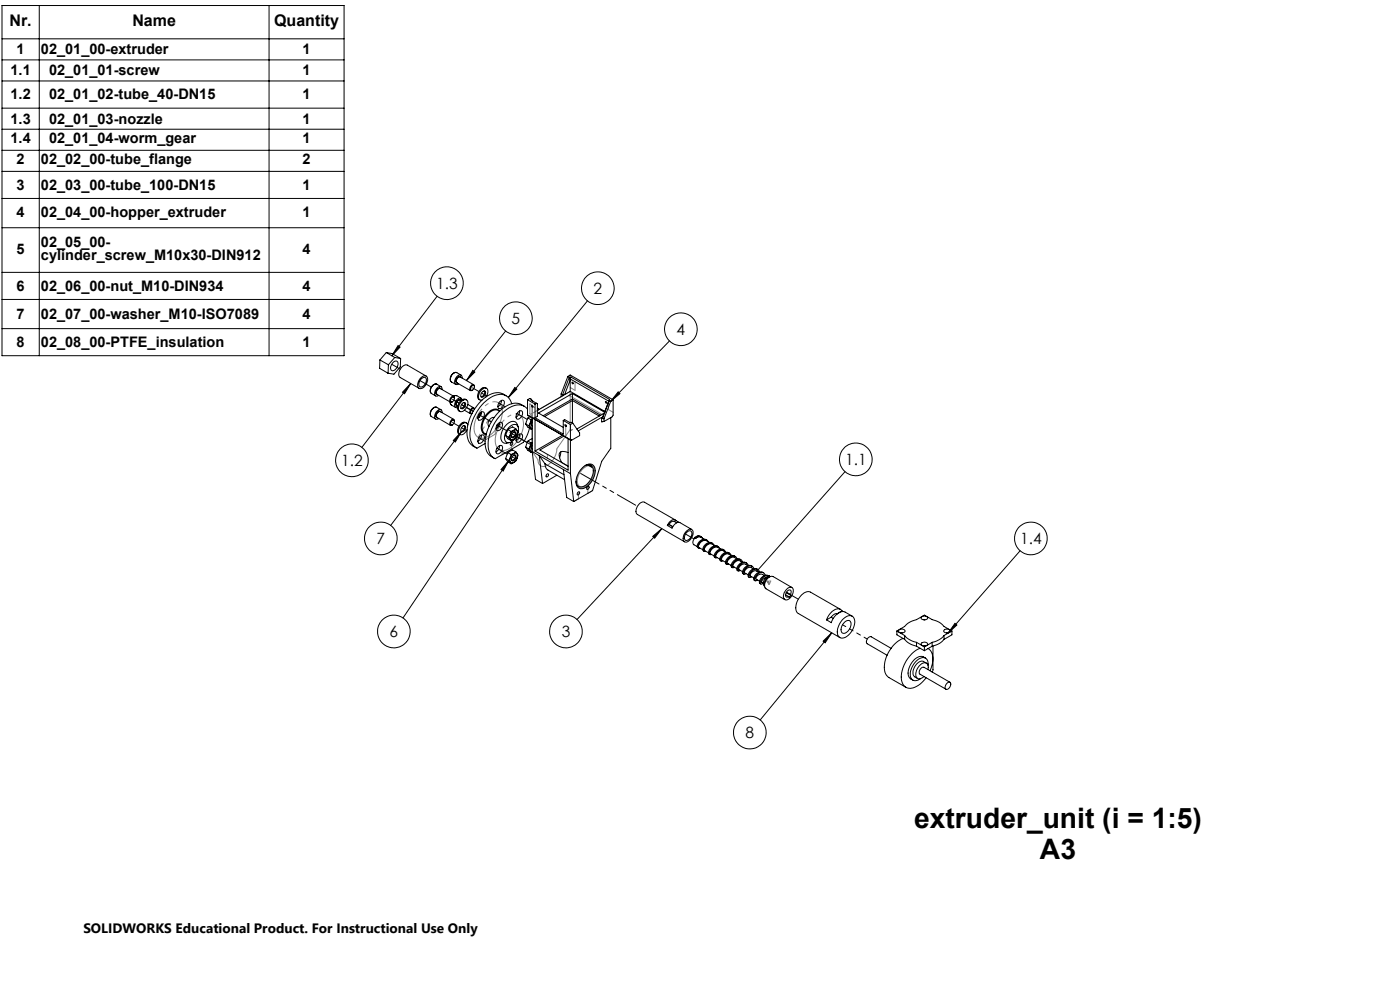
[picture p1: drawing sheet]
<svg xmlns="http://www.w3.org/2000/svg" width="420mm" height="297mm" viewBox="0 0 420 297" stroke-linecap="round" stroke-linejoin="round" font-family="sans-serif">
<g fill="none" stroke="#000" stroke-width=".3">
<path d="M.6 1.7h102.6v104.9h-102.6zM.6 18h102.6M.6 11.6h102.6M11.8 1.7v104.9M80.7 1.7v104.9M.6 24.3h102.6M.6 32.4h102.6M.6 38.7h102.6M.6 45h102.6M.6 51.4h102.6M.6 59.5h102.6M.6 68.3h102.6"/>
<path d="M.6 81.6h102.6M.6 89.7h102.6M.6 98.5h102.6M131.1 88.8l-13.6 17.8M151.7 99.2l-11.8 14.8M176.2 90.2l-23.7 28.9M114 107.9l2.5 1.4M114 107.9l-.1 2.5 2.5 1.5M115.9 105.7l-1.9 2.2M115.9 105.7l2.5 1.4M115.9 105.7l1.8 .3 2.5 1.5M116.5 109.3l-.1 2.6"/>
<path d="M118 108.5a.82 .82 0 0 1 1.2-.2 .82 .82 0 0 1 .1 1.2 1.54 1.54 0 0 1-1.9 1.4 1.95 1.95 0 0 1 .6-2.4zM118.4 107.1l-1.9 2.2M118.4 107.1l1.8 .4M119.4 103.6l.6 .4-2.5 2.6zM120.2 107.5l-.1 2.5-1.9 2.1-1.8-.2M123.2 114.9l-14.7 19.2M123.2 114.9l-1.8 3.1-.6-.5zM126.2 113.3a1.18 1.18 0 0 1 2-.2 2.7 2.7 0 0 1-2.4 3.3 2 2 0 0 1 .4-3.1zM126.4 113.5a.88 .88 0 0 1 1.3-.3 .88 .88 0 0 1 .1 1.3 1.37 1.37 0 0 1-2 1.2 2.07 2.07 0 0 1 .6-2.2zM127.8 112.7l-5.6-3.3a2.59 2.59 0 0 0-2.5 3.3l.4 .4 5.6 3.3M129.4 117.9l1.3 .8M131 115.1a1.78 1.78 0 0 0-1.6 .9 1.78 1.78 0 0 0 0 1.9"/>
<path d="M131 115.1a1.87 1.87 0 0 0-1.6 2.8M131 115.1l1.3 .8M132.2 116.5a1.02 1.02 0 0 0-1.1 .1 1.02 1.02 0 0 0-.4 1l.1 .5 .4 .1M132.6 116.8a.81 .81 0 0 0-.5-1 .81 .81 0 0 0-1 .5 1.5 1.5 0 0 0-.2 2.4l.7-.2M135.4 114.5l1.3 .7M135.5 119.3a.49 .49 0 0 1 .8-.2 .49 .49 0 0 1-.1 .8 .53 .53 0 0 1-.4 .6 .53 .53 0 0 1-.6-.4zM136.3 119.4a.52 .52 0 0 0-.3-.7 .52 .52 0 0 0-.7 .4 .76 .76 0 0 0-.4 .8 .76 .76 0 0 0 .6 .6l.2-.1M137 118.6l-.9 .1M137 111.7a1.76 1.76 0 0 0-1.7 .9 1.76 1.76 0 0 0 .2 1.9M137.1 114.7a1.16 1.16 0 0 1 1-1.7l4 2.3M137.1 114.7l4 2.3M137.1 114.7h.1"/>
<path d="M138.2 120a1.06 1.06 0 0 0-1.2 .4 1.06 1.06 0 0 0 .1 1.3h.1M138.2 113.1l-.1-.1a1.13 1.13 0 0 0-1.1 .5 1.13 1.13 0 0 0 .1 1.3h.1M138.3 119.3l-1.2-.7-1 .2-4-2.4a1.16 1.16 0 0 0-1 1.8l4 2.3 .3 .9M138.3 112.4l-1.2-.7a1.84 1.84 0 0 0-1.7 2.8M138.6 119.8a.74 .74 0 0 0-.6-.5 .74 .74 0 0 0-.7 .3 1.78 1.78 0 0 0-.6 2.5l.6 .1M138.6 113.3a.84 .84 0 0 0-.6-1 .84 .84 0 0 0-1 .6 1.45 1.45 0 0 0-.1 2.3l.7-.2M139.9 119.8a1.81 1.81 0 0 0-2.5 1.7 1.23 1.23 0 0 0 .6 1.8M141.5 115.7a.49 .49 0 0 1 .8 0 .49 .49 0 0 1-.1 .7l-.2 .3a.47 .47 0 0 1-.7 .2 .47 .47 0 0 1 0-.7zM141.9 111l.6 .5-2.6 2.5zM142.3 115.9a.56 .56 0 0 0-.4-.7 .56 .56 0 0 0-.6 .5 .71 .71 0 0 0-.4 .8 .71 .71 0 0 0 .6 .5l.2-.1M144.6 117.6a.61 .61 0 0 1 .9-.4 .61 .61 0 0 1 .1 1 .79 .79 0 0 1-.5 .7 .79 .79 0 0 1-.8-.2zM145.3 117.2a1.38 1.38 0 0 1-1 1.7"/>
<path d="M145.8 119a1.89 1.89 0 0 0 .1-2.6 2.42 2.42 0 0 0-2.4 2.8l.4 .6 .7 .1M145.9 116.4a1.81 1.81 0 0 0-2.5 1.6 1.25 1.25 0 0 0 .6 1.8M151.8 118.6a5 5 0 0 0-6.5 .7 13.5 13.5 0 0 0-5.1 11.8 4 4 0 0 0 2.6 3.1M154.4 116.1l.6 .5-2.5 2.5zM158.3 119.8v4.6M158.3 119.8l2.2 1.3M159.4 119.7l-.4-.3-.7 .4M159.4 119.7l-.1 .2 1.6 1M159.4 119.7l.4 .5M168.3 118.1l.5 .2M168.3 118.1v.8M168.8 118.3l.3 .2-7.4 4.2-.3-.1"/>
<path d="M169.4 118.3h-.6M170.4 112.8l.4 .3M170.4 112.8l.7-.4 12.8 7.4M170.4 112.8l-2.1 5.3M170.8 113.1l-2 5.2M170.9 113.5l11.8 6.8M170.9 113.5l.2 .4M171.1 117.3l10.3 6M171.1 117.3l-1.7 1M171.1 113.9v3.4M171.1 113.9l-1.7 4.4M171.3 113l-.5 .1"/>
<path d="M171.3 113l11.5 6.7M171.3 113l-.4 .5M171.7 117.9l-10.2 5.9 7.5 4.3M171.7 117.9l9.7 5.6M171.7 117.9v8.9M182.8 119.7l-.1 .6M182.8 119.7v.3M183.9 119.8l-.7 .5M183.9 119.8v4.6l-.2 .5-2.5 1.4M185.5 117.4l.5 .6-2.8 2.3zM200.8 102.2l-17.6 18.1M129.4 124.8l1.3 .8"/>
<path d="M131 122.1a1.77 1.77 0 0 0-1.6 .9 1.77 1.77 0 0 0 .1 1.8M131.1 125.1l4 2.4M131.1 125.1h.1M132 123.4a1.16 1.16 0 0 0-.9 1.7M132 123.4h.1M132.1 123.4l4 2.3M132.2 123.4a1.11 1.11 0 0 0-1.2 .4 1.11 1.11 0 0 0-.1 1.3l.3 .1M132.3 122.8l-1.3-.7a1.83 1.83 0 0 0-1.6 2.7M132.6 123.7a.83 .83 0 0 0-.6-1 .83 .83 0 0 0-1 .6 1.46 1.46 0 0 0-.1 2.4l.7-.3M135 120.5l.1 .6 .4 .3M135.4 121.4l1.3 .7M135.5 126.1a.45 .45 0 0 1 .7-.1 .45 .45 0 0 1 .1 .6 .58 .58 0 0 1-.4 .7 .58 .58 0 0 1-.7-.3z"/>
<path d="M136.3 126.3a.55 .55 0 0 0-.4-.7 .55 .55 0 0 0-.6 .5 .72 .72 0 0 0-.4 .8 .72 .72 0 0 0 .6 .6l.2-.2M137.1 121.6l.2 .2M137.1 121.6h.1M138.3 120a1.07 1.07 0 0 0-1.2 .4 1.07 1.07 0 0 0 0 1.2M138.4 129.4l-21.2 28.1M138.4 129.4l-1.8 3.1-.6-.5zM138.6 121a.61 .61 0 0 1 .9-.3 .61 .61 0 0 1 .1 .9 .77 .77 0 0 1-.5 .8 .77 .77 0 0 1-.8-.2zM138.7 120.1a1.02 1.02 0 0 1 1.4-.2 1.02 1.02 0 0 1 .2 1.5 2.18 2.18 0 0 1-2.4 1.9 2.31 2.31 0 0 1 .8-3.2zM138.8 127.8a.57 .57 0 0 1 .8-.1 .57 .57 0 0 1 0 .8 .79 .79 0 0 1-.5 .8 .79 .79 0 0 1-.8-.2v-.7zM139.3 127.6a1.32 1.32 0 0 1-1 1.7M139.3 122.9l1.8 1.1M139.3 120.6a1.32 1.32 0 0 1-1 1.7"/>
<path d="M139.9 126.8a1.81 1.81 0 0 0-2.5 1.6 1.25 1.25 0 0 0 .6 1.8M140.3 127.3a1 1 0 0 0-.9-.7 1 1 0 0 0-1 .7 2.05 2.05 0 0 0-.3 3 1.99 1.99 0 0 0 2-1.5M140.3 121.2l1.8 1M142.3 122.7a.77 .77 0 0 0-1 .2 .77 .77 0 0 0 .1 1h.2M142.3 122.7a.55 .55 0 0 0-.5-.5 .55 .55 0 0 0-.5 .4 .71 .71 0 0 0-.4 .8 .71 .71 0 0 0 .6 .6h.1M143.8 124a.78 .78 0 0 1 .7-.6 .78 .78 0 0 1 .8 .6 1.5 1.5 0 0 1-1.8 1.8l-.2-.7zM144 130.7a.74 .74 0 0 1 1-.3 .74 .74 0 0 1 .3 1 1.35 1.35 0 0 1-1.8 1.3 1.77 1.77 0 0 1 .5-2zM144.2 123.6l-.8 1.5M144.4 123.9l-.7 1.3M144.4 123.5a2.06 2.06 0 0 1-1.1 1.8M144.4 130.4a2.16 2.16 0 0 1-1.1 1.9M148.2 125.2a1.76 1.76 0 0 0-1.5 2.6"/>
<path d="M149.3 134.1a.83 .83 0 0 1 1.2-.6 .83 .83 0 0 1 .1 1.4 1.07 1.07 0 0 1-.6 1 1.07 1.07 0 0 1-1.2-.2v-.8zM149.5 126.9a.72 .72 0 0 1 1-.3 .72 .72 0 0 1 .2 1.1 1.29 1.29 0 0 1-1.8 1.2 1.68 1.68 0 0 1 .6-2zM149.8 120.5a.78 .78 0 0 1 .7-.6 .78 .78 0 0 1 .8 .6 1.5 1.5 0 0 1-1.8 1.8l-.1-.9zM149.8 123.3a2.3 2.3 0 0 0-3.3 .7 4.6 4.6 0 0 0-1.3 5.8l.7 .3M149.9 126.6a2.16 2.16 0 0 1-1.1 1.9M149.9 133.6a2.06 2.06 0 0 1-1.1 1.8M149.9 123.2a2.15 2.15 0 0 0-3.3 .3 5.5 5.5 0 0 0-1.9 6.1l1.1 .6M149.9 126.8l-1 1.6M150.4 120a2.06 2.06 0 0 1-1.1 1.9M151.7 137.5l.7 1 .9 .5M151.7 130.5l.7 1 .9 .5M151.7 137.5l.9 .5"/>
<path d="M151.7 130.5l.9 .6M152.4 135.7l-.7 1.8M152.4 128.8l-.7 1.7M152.4 135.7l.9 .5M152.4 128.8l.9 .5M152.6 138l-1.6 3.2-.7-.5zM152.6 138l-31.7 47.2M152.6 138l.7 1M152.6 131.1l.7 .9M153.3 136.2l-.7 1.8M153.3 129.3l-.7 1.8M153.5 132.6l.1-.1a.43 .43 0 0 1 .1 .7 .43 .43 0 0 1-.6 0z"/>
<path d="M153.5 121a3.6 3.6 0 0 0-5.6-2.3 13.6 13.6 0 0 0-6.8 12.8l.9 2 1.1 .8 2.4-1.4M153.7 136.3a.86 .86 0 0 1 1.1-.5 .86 .86 0 0 1 .4 1.3 1.71 1.71 0 0 1-1.9 1.5 1.7 1.7 0 0 1 .4-2.3zM153.8 136.8a.59 .59 0 0 1 .9-.4 .59 .59 0 0 1 0 1 .67 .67 0 0 1-.5 .7 .67 .67 0 0 1-.8-.4zM153.8 129.3a.86 .86 0 0 1 1.2-.3 .86 .86 0 0 1 .2 1.3 1.53 1.53 0 0 1-2 1.3 1.92 1.92 0 0 1 .6-2.3zM153.8 129.8a.6 .6 0 0 1 1-.3 .6 .6 0 0 1-.1 1 .65 .65 0 0 1-.5 .7 .65 .65 0 0 1-.8-.5zM154.1 136.5a.53 .53 0 0 1 .6 .3 .53 .53 0 0 1-.3 .7l-.7 .5-.3-.4M154.1 129.5h.1a.8 .8 0 0 1 .2 1 .8 .8 0 0 1-.9 .4l-.1-.2M154.7 135.4l-1.4 .8M154.7 135.4a1.98 1.98 0 0 1-.6 3.2l-.8 .4M154.7 135.4l-.9-.5-1.4 .8M154.7 128.5l-1.4 .8M154.7 128.5a1.96 1.96 0 0 1-.6 3.2l-.8 .3"/>
<path d="M154.7 128.5l-.9-.6-1.4 .9M154.9 130.8a2.51 2.51 0 0 0-.1-3.6 3.8 3.8 0 0 0-3.5 4.1 1.35 1.35 0 0 0 .9 1.4 1.35 1.35 0 0 0 1.6-.6l.8-.7M155.3 123.7a.78 .78 0 0 1 .7-.6 .78 .78 0 0 1 .8 .6 1.76 1.76 0 0 1-1.7 1.9 1.43 1.43 0 0 1 .2-1.9zM155.5 128a1.72 1.72 0 0 0-1.2-1.7 1.72 1.72 0 0 0-1.9 .6 4.8 4.8 0 0 0-1.8 5.4l.7 .5 1.5-.2M155.5 130.4a.74 .74 0 0 1 1-.3 .74 .74 0 0 1 .2 1 1.37 1.37 0 0 1-1.8 1.3 1.87 1.87 0 0 1 .6-2zM155.9 123.2a2.06 2.06 0 0 1-1.1 1.8M155.9 130.1a2.06 2.06 0 0 1-1.1 1.9M157.3 121.8a5 5 0 0 0-6.5 .6 13.5 13.5 0 0 0-5.1 11.8 4 4 0 0 0 2.6 3.1M157.7 134l.7 1 .9 .5M157.7 127.1l.7 1 .9 .5M157.7 134l.9 .5M157.7 127.1l.9 .5"/>
<path d="M158.3 122.6a3.9 3.9 0 0 0-5.5-.4 13.6 13.6 0 0 0-6.2 12.5l.8 1.9 1.2 .9 8.4-4.9 1.2-2.1 .7-2.2M158.3 124.4l12.8 7.4M158.3 124.4l1.4 .8M158.4 132.2l-.7 1.8M158.4 125.3l-.7 1.8M158.4 132.2l.9 .5M158.4 125.3l.9 .5M158.6 134.5l.7 1M158.6 127.6l.7 1M159 124.8l-.6 .5M159.3 132.7l-.7 1.8M159.3 125.8l-.7 1.8"/>
<path d="M159.4 134.1l.3 .4M159.4 127.2l.3 .4M159.5 121.6l.3 .1v.3zM159.7 132.6l-.4 .1M159.7 135.4l-.4 .1M159.7 132.9a1.56 1.56 0 0 0-.2 2.4h.2M159.7 133.5l-.3 .5 .3 .7M159.7 131.5l-1.3 .7M159.7 125.7l-.4 .1M159.7 128.4l-.4 .2M159.7 125.9a1.52 1.52 0 0 0-.2 2.4h.2M159.7 126.5l-.3 .6 .3 .6"/>
<path d="M159.7 125.2h.1M159.7 125.2l.8 .5v9.5M159.7 135.3l2.1 1.3M159.7 125.2v10.1M159.7 135.3l1 8.4 2.1 1.2M160.5 121.1v4.1M160.5 125.2l8.5 4.9v-4.1M160.9 120.9l.3 .1v3.8l-.7 .4M160.9 120.9l-.4 .2M161.2 122.7l.2 .2M161.2 122.2l.2 .4M161.4 122.9l-.2 .1"/>
<path d="M161.4 122.6v.3M161.8 136.6l7.2 4.1M161.8 136.6l1.7 2.4M161.8 136.6l1 8.3M163.5 139l.1 .8 .5 .9 5.3 3.1M163.5 139l5.7 3.3M168.2 135.4l-.3 1.8M168.7 130.5l-8.2 4.7M169 126l2.1 1.2M169 126l.4-.2 1.5 .8 .9 .2M169.2 130.7l-7.2 4.2 8.4 4.8M169.5 127.3l.4 .4a.27 .27 0 0 1-.3 0 .27 .27 0 0 1-.1-.4z"/>
<path d="M170.4 135.6a1.68 1.68 0 0 0-2.7 .6l.2 1.1 .6 1.3M171.1 131.8h.1M171.1 127.2v14.8M171.1 131.8l-.7-.4v9.5l-9.9-5.7M171.8 126.8l-.7 .4M171.8 126.8l2.1 2.9v.9l-2.5 1.4-.3-.2M175.5 139.5a1.65 1.65 0 0 1 2 .1 1.65 1.65 0 0 1 .5 1.9 4.9 4.9 0 0 1-3.9 4.4 1.58 1.58 0 0 1-1.3-1.7M176.2 139.3l1.2 .7-.4-.7M179.8 124.7l-8.1-4.7-8.3 4.8M180.2 124.5l-8.5-4.9-8.8 5M180.5 126.4h.1M180.5 125.1l.3 .2"/>
<path d="M180.5 125.1l-7 4M180.5 125.1v1.3M180.8 125.3l.4 .2M181.2 125.5v.8M181.2 126.3l-.7 .1M181.2 123.9l-8.2 4.7M181.6 120.4l.4 .1v.3h-.2zM182.7 120.3l-1.9 5M182.8 120l-2 5.3M182.8 120l.4 .3M183.2 125.1v9.3l-2.7 3.9-2.7 8.7-5.7 3.3M183.2 120.3l-2 5.2"/>
<path d="M164 142.2l.3-.2a.43 .43 0 0 1 .2 .6 .43 .43 0 0 1-.7 .1zM167.1 142.4l-4.3 2.5M169 140.7l2.1 1.3M169 140.7l1 8.4 2.1 1.2M171.1 142l1 8.3M173.4 147.5l.2-.1a.45 .45 0 0 1 .2 .6 .45 .45 0 0 1-.7 .2zM174.8 140.1a2.08 2.08 0 0 1 3.5-.2 5.5 5.5 0 0 1-3.8 6.6 1.91 1.91 0 0 1-1.6-2.7 6.4 6.4 0 0 1 1.9-3.7zM176.2 145.9l.2-.1a.42 .42 0 0 1 .2 .6 .42 .42 0 0 1-.6 .1zM198.5 158.4l-25.4 27.3M200.2 157.5l1.4 .8a2.19 2.19 0 0 1 2.4-1.7l3.5 2.1M200.7 157.2l1.1 .7M200.7 157.2l-.5 .3"/>
<path d="M202.3 156.3a1.36 1.36 0 0 0-1.6 .9M202.3 156.3l.7 .4M202.6 155.8l-9.2-5.3a2.44 2.44 0 0 0-2.6 2.7l.4 1 14.2 8.2M202.8 156a1.67 1.67 0 0 0-2.4 1.1l-.2 .4M202.8 156l.9 .6M202.8 156l-.5 .3M205.8 159.3a1.2 1.2 0 0 1 2.1-.2 2.81 2.81 0 0 1-2.4 3.4 1.98 1.98 0 0 1 .3-3.2zM205.9 159.7a.92 .92 0 0 1 1.4-.5 .92 .92 0 0 1 .1 1.5 1.28 1.28 0 0 1-2 1l-.1-.8zM253.5 141.4l-26.4 29.8M195.8 160.8l2.7-2.4-2.1 2.9zM208.4 161.1h.1a1.58 1.58 0 0 0-.3 2.2l.9 .5M208.4 161.1l.3 .2"/>
<path d="M208.7 161.3l.1-.2a1.31 1.31 0 0 1 2 .2M209.3 160.6l.7 .3M210.3 161.1a1.22 1.22 0 0 0-1.6 .2M210.3 161l.9 .6M210.4 160.9l-.3-.2a1.62 1.62 0 0 0-1.7 .4M212.1 161.9a1.98 1.98 0 0 0-2.1 .2 1.98 1.98 0 0 0-.7 2l.3 .1M212.5 162.4a1.55 1.55 0 0 0-1.5-.6 1.55 1.55 0 0 0-1.2 1.1l-.4 1.1 .5 .2M212.8 162.6a1.82 1.82 0 0 0-2.1-.4 1.82 1.82 0 0 0-1 1.9l1.2 .6M213.8 162.8a1.98 1.98 0 0 0-2.1 .3 1.98 1.98 0 0 0-.7 2l.3 .1M214.2 163.4a1.56 1.56 0 0 0-1.5-.6 1.56 1.56 0 0 0-1.2 1.1l-.4 1.1 .3 .3 .3-.1M214.5 163.5a1.81 1.81 0 0 0-2.1-.3 1.81 1.81 0 0 0-1 1.8l1.1 .7M214.8 166.9l1.1 .7"/>
<path d="M215.5 163.8a1.98 1.98 0 0 0-2.1 .3 1.98 1.98 0 0 0-.7 1.9l.3 .2M215.9 164.4a1.34 1.34 0 0 0-1.2-.8 1.34 1.34 0 0 0-1.2 .8l-.7 1.3 .1 .5h.5M216.1 164.5a1.76 1.76 0 0 0-2-.3 1.76 1.76 0 0 0-1 1.8l1.1 .6M217.2 164.8a1.99 1.99 0 0 0-2.1 .3 1.99 1.99 0 0 0-.7 1.9l.3 .2M217.7 165.4a1.34 1.34 0 0 0-1.3-.8 1.34 1.34 0 0 0-1.2 .8l-.7 1.2 .1 .5h.5M217.8 165.5a1.72 1.72 0 0 0-2-.3 1.72 1.72 0 0 0-1 1.7M218.6 169l-.6 .1a2.06 2.06 0 0 1 2.8-2.2l.3 .6a1.65 1.65 0 0 0-1.9-.3 1.65 1.65 0 0 0-.9 1.6l1 .6M218.7 166.1a1.69 1.69 0 0 0-2.2 1.8l1.1 .6M218.7 166.1l.7 .4M218.9 165.8a1.99 1.99 0 0 0-2.1 .3 1.99 1.99 0 0 0-.7 1.9l.3 .2M219.4 166.5a1.32 1.32 0 0 0-1.2-.9 1.32 1.32 0 0 0-1.3 .8l-.7 1.2 .1 .5h.6M219.5 170l.2 .1"/>
<path d="M220.6 166.8a1.99 1.99 0 0 0-2.1 .2 1.99 1.99 0 0 0-.7 2l.3 .2M222.3 167.7a1.97 1.97 0 0 0-2.1 .3 1.97 1.97 0 0 0-.7 2M222.7 168.5a1.62 1.62 0 0 0-1.8-.3 1.62 1.62 0 0 0-.9 1.6l1 .6M222.8 168.5a1.21 1.21 0 0 0-.9-.9 1.21 1.21 0 0 0-1.2 .4l-.7 .8-.4 .8 .3 .6 .4-.2M222.9 171.9l.3 .2M223.7 168.6a2.07 2.07 0 0 0-2.5 2.4l.2 .1M223.7 168.6l.3 .1M224.4 169.5a1.59 1.59 0 0 0-1.8-.3 1.59 1.59 0 0 0-.9 1.5l1 .6M224.5 169.5a1.34 1.34 0 0 0-1.2-1 1.34 1.34 0 0 0-1.3 .8l-.6 .8-.1 .7 .3 .4 .4-.3M225.1 172.6l1.1 .6M225.7 169.7a1.97 1.97 0 0 0-2.1 .2 1.97 1.97 0 0 0-.7 2M226 170.5a1.57 1.57 0 0 0-1.7-.3 1.57 1.57 0 0 0-.9 1.5l1 .6"/>
<path d="M226.2 170.5a1.33 1.33 0 0 0-1.2-1 1.33 1.33 0 0 0-1.3 .8l-.6 .8-.1 .7 .3 .3 .5-.2M226.8 173.6l1.1 .6M227.1 171.2a1.51 1.51 0 0 0-2 1.4M227.1 171.1l.6 .4M227.4 170.7a1.98 1.98 0 0 0-2.1 .2 1.98 1.98 0 0 0-.7 2l.3 .2M227.9 171.4a1.33 1.33 0 0 0-1.2-.9 1.33 1.33 0 0 0-1.3 .8l-.6 .8-.1 .7 .3 .3 .5-.2M229.1 171.7a1.98 1.98 0 0 0-2.1 .2 1.98 1.98 0 0 0-.7 2l.3 .2M229.3 172.5a1.49 1.49 0 0 0-1.6-.3 1.49 1.49 0 0 0-.9 1.4M229.6 172.4a1.2 1.2 0 0 0-1-.9 1.2 1.2 0 0 0-1.2 .4l-.7 .8-.3 1.1 .3 .3 .5-.3M229.9 173.1l-1 .5-.4 .6v.3l.5 .3M230.5 172.5l.3 .2a1.94 1.94 0 0 0-1.4 3M230.5 172.5a2.19 2.19 0 0 0-2.3 2.5h.4l.3-.2"/>
<path d="M230.5 172.5l-.1 .3M230.5 172.5l.3 .1M230.8 172.6a1.98 1.98 0 0 0-2.1 .3 1.98 1.98 0 0 0-.7 2l.2 .1M230.8 172.6l.2 .2M230.9 172.9a2.3 2.3 0 0 0-1.5 2.6M235.7 178.3l.9 .5M235.9 177.6l1.4 .8M235.9 177.5l1.2 .7M236 176.6a1.08 1.08 0 0 1 1.4-.6 1.08 1.08 0 0 1 .5 1.5 2.19 2.19 0 0 1-2.6 2.1 2.45 2.45 0 0 1 .7-3zM237.1 178.2a.74 .74 0 0 0 .3-.9 .74 .74 0 0 0-.8-.5 1.35 1.35 0 0 0-.6 2.2l.6-.2M237.1 178.2l.2 .2M237.3 178.4l-.6 .6-.1-.2"/>
<path d="M237.6 176.1l-5.7-3.3a2.45 2.45 0 0 0-2.1 3.7l5.6 3.2M306 165.1l-21.6 24.7M246.9 192.2l2.6-2.6-2 3zM249.4 185l.6 .3M249.4 185l-1.4 .8M249.5 189.6l-21.4 26.2M251.2 183.9a1.9 1.9 0 0 0-1.8 1.1M251.2 183.9h.1M251.7 183.7l-.5 .2M252.1 182.6l-8.9-5.1a3.1 3.1 0 0 0-3.6 2 3.3 3.3 0 0 0-.1 4.4l12.5 7.2M252.6 183.1a2.05 2.05 0 0 0-3.3 .4l-1.3 2.3M252.6 183.1l.3 .2"/>
<path d="M252.6 183.1l-.9 .5M252.7 185.8a2.35 2.35 0 0 1 3.2-.9 4.6 4.6 0 0 1-1.8 5.8 1.7 1.7 0 0 1-2.2 .3 1.7 1.7 0 0 1-.7-2.1l.6-1.8zM253.4 186.4a1.09 1.09 0 0 1 1.6-.3 1.09 1.09 0 0 1 .2 1.6 2.3 2.3 0 0 1-2.5 2 2.4 2.4 0 0 1 .7-3.3zM255.7 184.7l-2.2-1.3a3.6 3.6 0 0 0-3.9 2.7l-.2 .5-1.4-.8M267.3 194.3l-5.9-3.5a1.38 1.38 0 0 0-1.2 2.1l5.9 3.5M269.1 189.1l2.3-1.4a6.2 6.2 0 0 1 3.6-2l2.3-1.3 2.3 1.3a5.9 5.9 0 0 1 3.6 2l2.4 1.4M269.1 189.1l2.3 1.4M269.1 189.1v1.1l2.3 1.4M269.8 188.7a.98 .98 0 0 1 1-.2 .98 .98 0 0 1 .7 .8 1.13 1.13 0 0 1-1.9-.3zM270.4 189.7h.3M270.9 191.3a9.7 9.7 0 0 0-5.4 10.2l1 1.4 5.3 3.1M271.4 190.5a6.2 6.2 0 0 0 3.6 2"/>
<path d="M271.4 191.6a6.2 6.2 0 0 0 3.6 2.1M271.4 190.5v1.1M275 192.5l2.3 1.4M275 193.7l2.3 1.3M275 192.5v1.2M276 194.3a9.6 9.6 0 0 0-5.4 10.1 2.71 2.71 0 0 0 4.4 1.3l1.4-1 1.4-1.6M276.4 192.8a1.15 1.15 0 0 1 1.9 .3 1.11 1.11 0 0 1-1 .5 1.11 1.11 0 0 1-1-.7zM276.4 184.9a1.17 1.17 0 0 1 1.9 .3 1.09 1.09 0 0 1-1 .6 1.09 1.09 0 0 1-1-.7zM277.2 193.6h.3M277.2 185.8h.3M277.3 193.9v1.1M277.7 197.2a2.74 2.74 0 0 0-4.1 1.3 3.9 3.9 0 0 0-.5 4.8l.8 .5"/>
<path d="M277.9 198.8l-.8-.5a2.6 2.6 0 0 0-3 2.2 1.89 1.89 0 0 0 .3 2.3l.9 .5M278.4 199.4a1.74 1.74 0 0 0-.6-2.1 1.74 1.74 0 0 0-2.2 .3 5.4 5.4 0 0 0-2.3 5.6 1.75 1.75 0 0 0 2.8 .2M278.4 194.4a3.9 3.9 0 0 1 1.3 4.5l-.7 2.1M278.4 194.4h.1M279.6 192.5l-2.3 1.4M279.6 193.7l-2.3 1.3M279.6 192.5v1.2M279.9 193.6v7.3l-.3 .5M283.2 190.5a5.9 5.9 0 0 1-3.6 2M283.2 191.6a5.9 5.9 0 0 1-3.6 2.1M283.2 190.5v1.1M283.2 188.8a1.03 1.03 0 0 1 1.1-.3 1.03 1.03 0 0 1 .7 .8 1.12 1.12 0 0 1-1.9-.3z"/>
<path d="M284 189.7h.2M285.6 189.1l-2.4 1.4M285.6 189.1v1.1l-2.4 1.4M286.5 186.8l.6 .5-2.7 2.5zM278.4 200.7a1.3 1.3 0 0 0-.1-1.6 1.3 1.3 0 0 0-1.5-.3 3.4 3.4 0 0 0-1.7 4.4 1.54 1.54 0 0 0 2.1-.5M284 204.9a.67 .67 0 0 1 1-.4 .67 .67 0 0 1 .1 1.1 .95 .95 0 0 1-.5 .8 .95 .95 0 0 1-1-.1v-.7zM285 204.5l-7.8-4.5a1.37 1.37 0 0 0-1.2 2.1l7.8 4.4"/>
<circle cx="134.1" cy="84.9" r="4.9"/>
<circle cx="154.8" cy="95.4" r="4.9"/>
<circle cx="179.3" cy="86.4" r="4.9"/>
<circle cx="204.3" cy="98.7" r="4.9"/>
<circle cx="171.8" cy="114.7" r=".24"/>
<circle cx="105.6" cy="138" r="4.9"/>
<circle cx="256.7" cy="137.7" r="4.9"/>
<circle cx="114.3" cy="161.4" r="4.9"/>
<circle cx="309.3" cy="161.4" r="4.9"/>
<circle cx="118.2" cy="189.2" r="4.9"/>
<circle cx="169.8" cy="189.2" r="4.9"/>
<circle cx="225" cy="219.6" r="4.9"/>
</g>
<g fill="none" stroke="#808080" stroke-width=".3">
<path d="M170.7 118.5l1-.6 9.9 5.7-1 .6zM148.6 128.5v1.6l-2.8 1.7v-1.7M153.5 133v1.7l-2.9 1.6v-1.6M158.3 124.6l1.4 .8M159.7 123.9l11.4-6.6v11.4l-4.1 5.8a5.3 5.3 0 0 1-4.3 5.3l-1-.6-.3-1.4-1.7-2.5v-13.8l-.7-.5v3l.7 1.2M159.7 121.8l.7 .4M164.2 136.2v1.2M169 127.2l.7 .4v3.6l1.4 .8M171.2 129l.5-.3zM173.5 147.8v1.7l-1.4 .8M174.4 140.6a2.62 2.62 0 0 1 3.5-1 4.6 4.6 0 0 1-1.3 5.6 2.22 2.22 0 0 1-3.3 .6 4.7 4.7 0 0 1 1.1-5.2zM174.7 140.7a2.02 2.02 0 0 1 3.1-.6 4.5 4.5 0 0 1-3.4 5.8 2.17 2.17 0 0 1-.9-3.2z"/>
<path d="M176.4 146.2v1.6l1.4-.8M230.2 174.2l1-.1-.5 1M230.2 174.2l.7 .6-.2 .3M230.2 174.2l.5 .9"/>
</g>
<path d="M148.5 129a4.2 4.2 0 0 1-5.2 1.9 5.2 5.2 0 0 1-.2-6.2 6.3 6.3 0 0 1 5.8-4.2 3.3 3.3 0 0 1 1.7 4.3l-.8 2.2-1.3 2M150.8 135a7.6 7.6 0 0 0 6-6 3.7 3.7 0 0 0-1.4-4.8 5.7 5.7 0 0 0-5.6 3.6 6 6 0 0 0-.5 6.6l.7 .4 .8 .2" fill="none" stroke="#808080" stroke-width=".3" stroke-dasharray="30.5 1.3 1.3 1.3" stroke-dashoffset="15.1" stroke-linecap="butt"/>
<path d="M171.1 116.2l1.4 .8M172.5 117v-2.7M152.8 129.5l3 1.8M182.6 122.8v-2.7M184 123.6l-1.4-.8" fill="none" stroke="#808080" stroke-width=".3" stroke-dasharray="30.5 1.3 1.3 1.3"/>
<path d="M146.5 125.9l-3 5.2" fill="none" stroke="#808080" stroke-width=".3" stroke-dasharray="30.5 1.3 1.3 1.3" stroke-dashoffset="29.4"/>
<path d="M119.4 103.6l.6 .4-2.5 2.6zM123.2 114.9l-1.8 3.1-.6-.5zM141.9 111l.6 .5-2.6 2.5zM138.4 129.4l-1.8 3.1-.6-.5zM185.5 117.4l.5 .6-2.8 2.3zM195.8 160.8l2.7-2.4-2.1 2.9zM226.9 171v.3l.2-.1-.2 .1a.25 .25 0 0 0 .4 0 .25 .25 0 0 0 0-.3 .25 .25 0 0 0-.4 0zM246.9 192.2l2.6-2.6-2 3zM286.5 186.8l.6 .5-2.7 2.5zM152.6 138l-1.6 3.2-.7-.5zM154.4 116.1l.6 .5-2.5 2.5z" fill="#000"/>
<g fill="none" stroke="#000" stroke-width=".3" stroke-dasharray="6.3 1.3 1.3 1.3 1.3 1.3">
<path d="M120.1 110.6l-2.6-1.4M129.4 116l-3.4-1.9M131.6 116.5a1.21 1.21 0 0 0-.5 1.7M132.1 116.4l-.5 .1M135.8 119.7l1.9 1.1M137.6 119.9a1.21 1.21 0 0 0-.5 1.7M138.1 119.9h-.5M138.1 113a1.15 1.15 0 0 0-1 1.7M141.8 116.2l1.9 1.2M144.5 117.8l1.6 .9M131.6 123.4a1.21 1.21 0 0 0-.5 1.7M132.1 123.3l-.5 .1"/>
<path d="M135.8 126.6l1.9 1.1M137.7 120.8l-1.5-.9M138.5 128.2l1.6 .9M138.5 121.3l3.5 2M139.2 121.7l-.7-.4M141.8 123.2l.2 .1M142 123.3l-2-1.2M143.6 124.3h.1M143.6 131.2l2 1.1M143.6 124.3l3.8 2.1M144.2 124.5l-.6-.2M147.4 126.4l-.7-.4"/>
<path d="M149.1 134.3l3.1 1.8M149.1 127.4l3.1 1.8M149.6 127.7l-.5-.3M149.6 120.8l2 1.1M153.4 130.6a.48 .48 0 0 0 .6 .4 .48 .48 0 0 0 .4-.4l.2-.7M153.6 137l.4 .2M153.6 130l.4 .2M154 137.9h-.3l-.3-.3M154.1 136.5a.48 .48 0 0 1 .6 .2 .48 .48 0 0 1-.2 .6l-.5 .6M154.6 129.9l-.1-.3-.4-.1M155.1 130.9l3.1 1.7M155.1 123.9l3.1 1.8"/>
<path d="M159.6 133.5h.1M159.6 126.6h.1M159.7 134.5l-.3-.4M159.7 127.5l-.3-.3M159.7 133.5l-4.7-2.7M170.4 139.7l-1.9-1.1M201.9 157.9l-1.2-.7M208.2 161.5l-2.5-1.5M239.5 179.6l-3.6-2.1"/>
</g>
<path d="M260.2 191.5l-7.4-4.3" fill="none" stroke="#000" stroke-width=".3" stroke-dasharray="6.3 1.3 1.3 1.3 1.3 1.3" stroke-dashoffset="5.2"/>
<path d="M191.2 151.7l-17.5-10.1" fill="none" stroke="#000" stroke-width=".3" stroke-dasharray="6.3 1.3 1.3 1.3 1.3 1.3" stroke-dashoffset="-.6"/>
<g font-size="8.5">
<text x="274.2" y="248">extruder_unit (i = 1:5)</text>
<text x="312" y="257.5">A3</text>
</g>
<g font-size="4.8">
<text x="2.9" y="7.8">Nr.</text>
<text x="39.7" y="7.8">Name</text>
<text x="82.2" y="7.8">Quantity</text>
</g>
<g font-size="4.7">
<text x="130.9" y="86.5">1.3</text>
<text x="178.1" y="88">2</text>
<text x="153.5" y="97">5</text>
<text x="203" y="100.3">4</text>
<text x="102.4" y="139.6">1.2</text>
<text x="253.5" y="139.3">1.1</text>
<text x="113" y="163">7</text>
<text x="306" y="163">1.4</text>
<text x="116.9" y="190.9">6</text>
<text x="168.5" y="190.9">3</text>
<text x="223.7" y="221.2">8</text>
</g>
<g font-size="4.4">
<text x="5" y="16.3">1</text>
<text x="12.3" y="16.3">02_01_00-extruder</text>
<text x="90.8" y="16.3">1</text>
<text x="3.2" y="22.6">1.1</text>
<text x="14.7" y="22.6">02_01_01-screw</text>
<text x="90.8" y="22.6">1</text>
<text x="3.2" y="29.8">1.2</text>
<text x="14.7" y="29.8">02_01_02-tube_40-DN15</text>
<text x="90.8" y="29.8">1</text>
<text x="3.2" y="37">1.3</text>
<text x="14.7" y="37">02_01_03-nozzle</text>
<text x="90.8" y="37">1</text>
<text x="3.2" y="42.9">1.4</text>
<text x="14.7" y="42.9">02_01_04-worm_gear</text>
<text x="90.8" y="42.9">1</text>
<text x="5" y="49.2">2</text>
<text x="12.3" y="49.2">02_02_00-tube_flange</text>
<text x="90.8" y="49.2">2</text>
<text x="5" y="56.9">3</text>
<text x="12.3" y="56.9">02_03_00-tube_100-DN15</text>
<text x="90.8" y="56.9">1</text>
<text x="5" y="64.9">4</text>
<text x="12.3" y="64.9">02_04_00-hopper_extruder</text>
<text x="90.8" y="64.9">1</text>
<text x="5" y="76">5</text>
<text x="12.3" y="73.9">02_05_00-</text>
<text x="90.8" y="76">4</text>
<text x="12.3" y="78">cylinder_screw_M10x30-DIN912</text>
<text x="5" y="87.1">6</text>
<text x="12.3" y="87.1">02_06_00-nut_M10-DIN934</text>
<text x="90.8" y="87.1">4</text>
<text x="5" y="95.6">7</text>
<text x="12.3" y="95.6">02_07_00-washer_M10-ISO7089</text>
<text x="90.8" y="95.6">4</text>
<text x="5" y="104">8</text>
<text x="12.3" y="104">02_08_00-PTFE_insulation</text>
<text x="90.8" y="104">1</text>
</g>
<text font-size="4.1" x="25" y="279.6">SOLIDWORKS Educational Product. For Instructional Use Only</text>
</svg>
